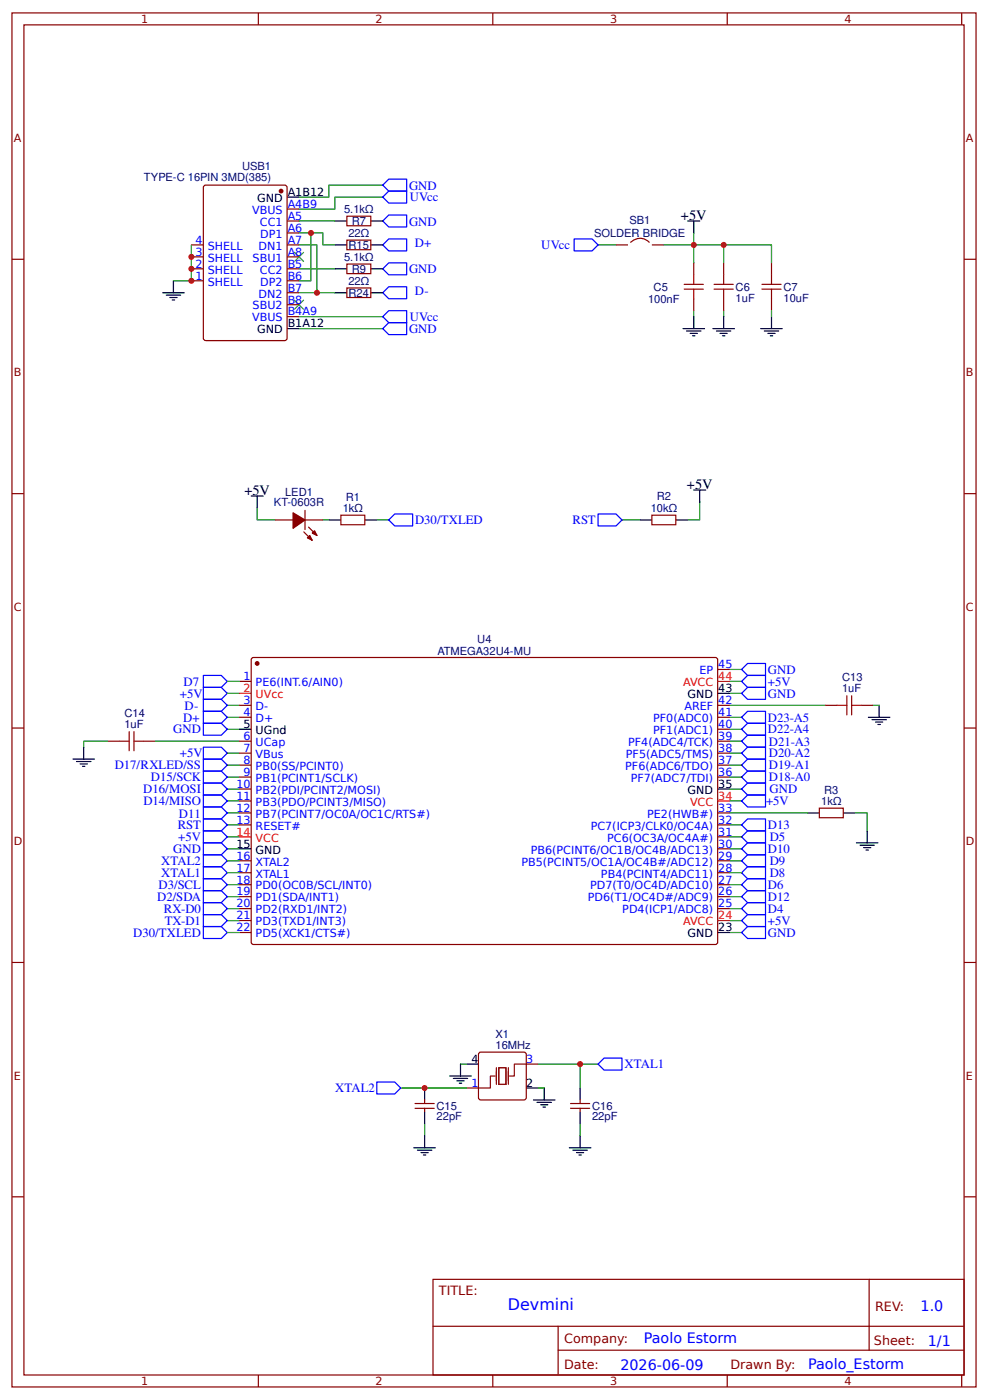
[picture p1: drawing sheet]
<svg xmlns="http://www.w3.org/2000/svg" width="219mm" height="310mm" viewBox="0 0 219 310" stroke-linecap="round" stroke-linejoin="round" font-family="sans-serif">
<g fill="none" stroke="#800" stroke-width=".26">
<path d="M2.6 2.9h213.3v304h-213.3zM5.3 5.5h208v298.7h-208zM57.1 2.9v2.6M109 2.9v2.6M160.9 2.9v2.6M212.7 2.9v2.6M2.6 57.4h2.7M42.3 54.2h2.7M42.3 56.8h2.7M42.3 59.5h2.7M45.1 41.2l.4-.2h17.5l.4 .2 .1 33.6-.3 .5-17.7 .1-.4-.3zM63.5 54.2h2.6"/>
<path d="M63.5 56.8h2.6M63.5 59.5h2.6M63.5 51.5h2.6M63.5 48.9h2.6M63.5 46.2h2.6M76.7 47.8h5.3v2.2h-5.3zM76.7 58.4h5.3v2.1h-5.3zM76.7 53.1h5.3v2.1h-5.3zM136.3 54.2h2.6M139.4 53.7a2.93 2.93 0 0 1 4.3 0M144.2 54.2h2.6M153.5 58.2v2.6"/>
<path d="M160.1 58.2v2.6M170.7 58.2v2.6M213.3 57.4h2.6M42.3 62.1h2.7M63.5 62.1h2.6M63.5 70.1h2.6M63.5 67.4h2.6M63.5 64.8h2.6M76.7 63.7h5.3v2.1h-5.3zM153.5 66.1v2.6M160.1 66.1v2.6M170.7 66.1v2.6"/>
<path d="M2.6 109.2h2.7M60.9 115h3.9M67.2 117.7l1.9 1.8M67.5 115h3.9M67.5 112.9v4.3M68.3 116.6l1.8 1.9M75.4 114h5.3v2.1h-5.3zM144.2 114h5.3v2.1h-5.3zM213.3 109.2h2.6M52.9 156.1h2.7M52.9 150.8h2.7M52.9 158.7h2.7"/>
<path d="M55.6 145.7l.5-.2h102.4l.2 .5v62.7l-.5 .3-102.4-.1-.2-.5zM158.7 156.1h2.7M158.7 158.7h2.7M158.7 148.1h2.7M182.6 156.1h2.6M190.5 156.1h2.6M2.6 161.1h2.7M23.8 164h2.7M31.7 164h2.7M52.9 164h2.7M52.9 166.6h2.7M52.9 169.3h2.7"/>
<path d="M52.9 171.9h2.7M52.9 174.6h2.7M52.9 177.2h2.7M52.9 179.9h2.7M158.7 164h2.7M158.7 166.6h2.7M158.7 169.3h2.7M158.7 171.9h2.7M158.7 179.9h2.7M158.7 161.3h2.7M181.2 178.8h5.3v2.1h-5.3zM213.3 161.1h2.6"/>
<path d="M52.9 182.5h2.7M52.9 190.4h2.7M52.9 193.1h2.7M52.9 195.7h2.7M52.9 198.4h2.7M158.7 182.5h2.7M158.7 190.4h2.7M158.7 193.1h2.7M158.7 195.7h2.7M158.7 198.4h2.7M158.7 187.8h2.7M158.7 185.2h2.7"/>
<path d="M2.6 212.9h2.7M52.9 201h2.7M52.9 203.7h2.7M52.9 206.3h2.7M158.7 201h2.7M213.3 212.9h2.6M106.1 232.9l9.8-.1 .4 .2 .1 9.8-.2 .5-9.8 .1-.5-.3-.1-9.8zM116.4 235.4h2.7M91.8 245.2h4.2M91.8 244.2h4.2M93.9 243.4v.8M93.9 245.2v.8"/>
<path d="M103.2 240.7h2.6M126.2 245.2h4.2M126.2 244.2h4.2M128.3 243.4v.8M128.3 245.2v.8M2.6 264.8h2.7M213.3 264.8h2.6M95.8 283.1h117.5v21.1h-117.5zM95.8 293.4h117.4M123.5 298.7h89.7M123.5 293.4v10.6M192.2 283.1l.1 15.6"/>
<path d="M57.1 304.2v2.7M109 304.2v2.7M160.9 304.2v2.7M212.7 304.2v2.7"/>
</g>
<g fill="none" stroke="#000" stroke-width=".26">
<path d="M63.5 43.6h2.6M74.1 48.9h2.6M74.1 59.5h2.6M74.1 54.2h2.6M82 48.9h2.7M82 59.5h2.7M82 54.2h2.7M152.1 48.9h2.7M153.5 48.9v2.6M36 64.8h4.7M36.8 65.3h3.2M37.6 65.8h1.6"/>
<path d="M38.1 66.4h.5M38.4 62.1v2.7M63.5 72.7h2.6M74.1 64.8h2.6M82 64.8h2.7M151.1 72.7h4.7M151.9 73.2h3.1M152.7 73.8h1.6M153.2 74.3h.5M153.5 70.1v2.6M157.7 72.7h4.8M158.5 73.2h3.2"/>
<path d="M159.3 73.8h1.6M159.8 74.3h.5M160.1 70.1v2.6M168.3 72.7h4.7M169.1 73.2h3.1M169.9 73.8h1.5M170.4 74.3h.5M170.7 70.1v2.6M55.6 109.7h2.6M56.9 109.7v2.7M72.8 115h2.6M80.7 115h2.6"/>
<path d="M141.6 115h2.6M149.5 115h2.6M153.5 108.4h2.6M154.8 108.4v2.7M158.7 153.4h2.7M192.1 158.7h4.7M192.9 159.2h3.2M193.7 159.8h1.6M194.5 156.1v2.6M16.1 168h4.8M16.9 168.5h3.2M17.7 169h1.6"/>
<path d="M18.3 169.5h.5M18.5 165.3v2.7M52.9 161.3h2.7M158.7 174.6h2.7M178.6 179.9h2.6M186.5 179.9h2.7M194.2 160.3h.5M52.9 187.8h2.7M189.4 186.5h4.8M190.2 187h3.2M191 187.5h1.6M191.6 188.1h.5"/>
<path d="M191.8 183.8v2.7M158.7 206.3h2.7M99.5 238.1h4.7M100.3 238.6h3.2M101.1 239.1h1.6M101.6 239.7h.5M101.9 235.4v2.7M103.2 235.4h2.6M91.5 253.9h4.8M92.3 254.5h3.2M93.1 255h1.6M93.7 255.5h.5"/>
<path d="M93.9 240.7v2.7M93.9 246v2.7M93.9 251.3v2.6M116.4 240.7h2.7M118 243.4h4.8M118.8 243.9h3.2M119.6 244.4h1.6M120.1 245h.5M120.4 240.7v2.7M125.9 253.9h4.8M126.7 254.5h3.2M127.5 255h1.6"/>
<path d="M128.1 255.5h.5M128.3 240.7v2.7M128.3 246v2.7M128.3 251.3v2.6"/>
</g>
<g fill="none" stroke="#080" stroke-width=".26">
<path d="M42.3 54.2v7.9h-3.9M66.1 54.2h4v10.6h-4M66.1 51.5h2.7v10.6h-2.7M66.1 48.9h8M66.1 59.5h8M68.8 51.5h2.6v2.7h2.7M84.7 43.6h-10.6v2.6h-8M84.7 41h-11.9v2.6h-6.7M132.3 54.2h4M153.5 51.5v2.7h-6.7M153.5 58.2v-4h17.2v4M160.1 54.2v4"/>
<path d="M66.1 70.1h18.6M66.1 72.7h18.6M70.1 64.8h4M153.5 68.7v1.4M160.1 68.7v1.4M170.7 68.7v1.4M56.9 112.4v2.6h4M71.4 115h1.4M83.3 115h2.7M137.6 115h4M154.8 111.1v3.9h-2.7M50.3 158.7h2.6"/>
<path d="M50.3 156.1h2.6M50.3 153.4h2.6M50.3 150.8h2.6M161.4 148.1h2.6M161.4 158.7h2.6M161.4 156.1h21.2M161.4 153.4h2.6M161.4 150.8h2.6M193.1 156.1h1.4M23.8 164h-5.3v1.3M34.4 164h18.5M50.3 179.9h2.6"/>
<path d="M50.3 161.3h2.6M50.3 166.6h2.6M50.3 171.9h2.6M50.3 174.6h2.6M50.3 177.2h2.6M50.3 169.3h2.6M161.4 179.9h17.2M161.4 161.3h2.6M161.4 164h2.6M161.4 166.6h2.6M161.4 171.9h2.6M161.4 174.6h2.6"/>
<path d="M161.4 177.2h2.6M161.4 169.3h2.6M189.2 179.9h2.6v3.9M50.3 182.5h2.6M50.3 198.4h2.6M50.3 195.7h2.6M50.3 187.8h2.6M50.3 190.4h2.6M50.3 185.2h2.6M50.3 193.1h2.6M161.4 182.5h2.6M161.4 198.4h2.6"/>
<path d="M161.4 195.7h2.6M161.4 187.8h2.6M161.4 190.4h2.6M161.4 185.2h2.6M161.4 193.1h2.6M50.3 203.7h2.6M50.3 201h2.6M50.3 206.3h2.6M161.4 203.7h2.6M161.4 201h2.6M161.4 206.3h2.6M101.9 235.4h1.3"/>
<path d="M119.1 235.4h13.2M128.3 235.4v5.3M88.6 240.7h14.6M93.9 248.7v2.6M119.1 240.7h1.3M128.3 248.7v2.6"/>
</g>
<g fill="none" stroke="#00f" stroke-width=".26">
<path d="M84.7 43.6l1.3-1.3h4v2.6h-4zM84.7 54.2l1.3-1.3h4v2.6h-4zM84.7 41l1.3-1.4h4v2.7h-4zM84.7 59.5l1.3-1.3h4v2.6h-4zM84.7 48.9l1.3-1.3h4v2.6h-4zM127 52.9h4l1.3 1.3-1.3 1.3h-4zM84.7 70.1l1.3-1.4h4v2.7h-4zM84.7 64.8l1.3-1.4h4v2.7h-4zM84.7 72.7l1.3-1.3h4v2.6h-4zM86 115l1.3-1.3h4v2.7h-4zM132.3 113.7h4l1.3 1.3-1.3 1.4h-4zM45 152.1h3.9l1.4 1.3-1.4 1.3h-3.9z"/>
<path d="M45 154.7h3.9l1.4 1.4-1.4 1.3h-3.9zM45 157.4h3.9l1.4 1.3-1.4 1.3h-3.9zM45 149.4h3.9l1.4 1.4-1.4 1.3h-3.9zM164 148.1l1.4-1.3h3.9v2.6h-3.9zM164 158.7l1.4-1.3h3.9v2.6h-3.9zM164 150.8l1.4-1.4h3.9v2.7h-3.9zM164 153.4l1.4-1.3h3.9v2.6h-3.9zM45 165.3h3.9l1.4 1.3-1.4 1.4h-3.9zM45 178.5h3.9l1.4 1.4-1.4 1.3h-3.9zM45 175.9h3.9l1.4 1.3-1.4 1.3h-3.9zM45 173.2h3.9l1.4 1.4-1.4 1.3h-3.9zM45 170.6h3.9l1.4 1.3-1.4 1.3h-3.9z"/>
<path d="M45 160h3.9l1.4 1.3-1.4 1.4h-3.9zM45 168h3.9l1.4 1.3-1.4 1.3h-3.9zM164 161.3l1.4-1.3h3.9v2.7h-3.9zM164 177.2l1.4-1.3h3.9v2.6h-3.9zM164 174.6l1.4-1.4h3.9v2.7h-3.9zM165.4 162.7h3.9v2.6h-3.9l-1.4-1.3zM165.4 165.3h3.9v2.7h-3.9l-1.4-1.4zM165.4 168h3.9v2.6h-3.9l-1.4-1.3zM165.4 170.6h3.9v2.6h-3.9l-1.4-1.3zM45 181.2h3.9l1.4 1.3-1.4 1.3h-3.9zM45 199.7h3.9l1.4 1.3-1.4 1.4h-3.9zM45 197.1h3.9l1.4 1.3-1.4 1.3h-3.9z"/>
<path d="M45 194.4h3.9l1.4 1.3-1.4 1.4h-3.9zM45 183.8h3.9l1.4 1.4-1.4 1.3h-3.9zM45 186.5h3.9l1.4 1.3-1.4 1.3h-3.9zM45 189.1h3.9l1.4 1.3-1.4 1.4h-3.9zM45 191.8h3.9l1.4 1.3-1.4 1.3h-3.9zM164 182.5l1.4-1.3h3.9v2.6h-3.9zM164 198.4l1.4-1.3h3.9v2.6h-3.9zM164 187.8l1.4-1.3h3.9v2.6h-3.9zM164 195.7l1.4-1.3h3.9v2.7h-3.9zM165.4 183.8h3.9v2.7h-3.9l-1.4-1.3zM165.4 191.8h3.9v2.6h-3.9l-1.4-1.3zM165.4 189.1h3.9v2.7h-3.9l-1.4-1.4z"/>
<path d="M45 202.4h3.9l1.4 1.3-1.4 1.3h-3.9zM45 205h3.9l1.4 1.3-1.4 1.3h-3.9zM164 201l1.4-1.3h3.9v2.7h-3.9zM164 203.7l1.4-1.3h3.9v2.6h-3.9zM164 206.3l1.4-1.3h3.9v2.6h-3.9zM83.3 239.4h4l1.3 1.3-1.3 1.3h-4zM133.6 234.1h4v2.6h-4l-1.3-1.3z"/>
</g>
<g fill="#800" stroke="#800" stroke-width=".26">
<path d="M69.1 118l.5-.6 .5 1.1z"/>
<path d="M68 119l.5-.5 .6 1z"/>
<path d="M64.8 113.5l2.7 1.5-2.7 1.9z"/>
<circle cx="56.9" cy="146.8" r=".4"/>
<circle cx="62.2" cy="42.3" r=".4"/>
</g>
<g fill="none" stroke="#a00000" stroke-width=".26">
<path d="M151.3 62.9h4.3M151.3 64h4.3M153.5 60.8v2.1M153.5 64v2.1M158 62.9h4.2M158 64h4.2M160.1 60.8v2.1M160.1 64v2.1M168.5 62.9h4.3M168.5 64h4.3M170.7 60.8v2.1M170.7 64v2.1"/>
<path d="M185.2 156.1h2.1M187.3 153.9v4.3M188.4 156.1h2.1M188.4 153.9v4.3M26.5 164h2.1M28.6 161.9v4.2M29.6 164h2.1M29.6 161.9v4.2"/>
</g>
<path d="M52.9 153.4h2.7M158.7 150.8h2.7M158.7 177.2h2.7M52.9 185.2h2.7M158.7 203.7h2.7" fill="none" stroke="#f00" stroke-width=".26"/>
<g fill="#000" stroke="#3c3" stroke-width=".26">
<path d="M65.1 55.8l2.1 2.1zM65.1 57.9l2.1-2.1z"/>
<path d="M65.1 66.4l2.1 2.1zM65.1 68.5l2.1-2.1z"/>
</g>
<path d="M109.5 238.1h-1v2.6h-2.7M109.8 236.2v3.7M110.3 236.2h1.6v3.7h-1.6zM112.4 236.2v3.7M116.4 235.4h-2.6v2.7h-1.1" fill="none" stroke="#801" stroke-width=".26"/>
<g fill="#c00">
<circle cx="153.5" cy="54.2" r=".66"/>
<circle cx="70.1" cy="64.8" r=".66"/>
<circle cx="68.8" cy="51.5" r=".66"/>
<circle cx="42.3" cy="62.1" r=".66"/>
<circle cx="42.3" cy="59.5" r=".66"/>
<circle cx="42.3" cy="56.8" r=".66"/>
<circle cx="160.1" cy="54.2" r=".66"/>
<circle cx="128.3" cy="235.4" r=".66"/>
<circle cx="93.9" cy="240.7" r=".66"/>
</g>
<text font-size="3.5" fill="#00f" x="112.3" y="289.8">Devmini</text>
<g font-size="3.2">
<text x="150.6" y="48.7">+5V</text>
<text x="54" y="109.5">+5V</text>
<text x="151.9" y="108.2">+5V</text>
</g>
<g font-size="3.2" fill="#00f">
<text x="203.6" y="290">1.0</text>
<text x="142.4" y="297.2">Paolo Estorm</text>
<text x="205.2" y="297.7">1/1</text>
<text x="137.2" y="303">2026-06-09</text>
<text x="178.8" y="303">Paolo_Estorm</text>
</g>
<g font-size="2.8" fill="#00f">
<text x="90.5" y="42">GND</text>
<text x="90.6" y="44.5">UVcc</text>
<text x="90.5" y="49.9">GND</text>
<text x="91.8" y="54.8">D+</text>
<text x="119.7" y="55.1">UVcc</text>
<text x="90.5" y="60.5">GND</text>
<text x="91.8" y="65.3">D-</text>
<text x="90.6" y="71">UVcc</text>
<text x="90.5" y="73.7">GND</text>
<text x="91.8" y="116">D30/TXLED</text>
<text x="126.7" y="116">RST</text>
<text x="169.9" y="149.1">GND</text>
<text x="39.8" y="154.4">+5V</text>
<text x="40.6" y="151.7">D7</text>
<text x="169.9" y="151.8">+5V</text>
<text x="169.9" y="154.4">GND</text>
<text x="40.5" y="159.7">D+</text>
<text x="40.8" y="157">D-</text>
<text x="169.9" y="159.6">D23-A5</text>
<text x="38.3" y="162.2">GND</text>
<text x="39.8" y="167.5">+5V</text>
<text x="169.9" y="162.3">D22-A4</text>
<text x="170.1" y="164.9">D21-A3</text>
<text x="170.1" y="167.6">D20-A2</text>
<text x="25.4" y="170.2">D17/RXLED/SS</text>
<text x="33.4" y="172.9">D15/SCK</text>
<text x="170.1" y="170.2">D19-A1</text>
<text x="170.1" y="172.9">D18-A0</text>
<text x="31.7" y="175.5">D16/MOSI</text>
<text x="31.7" y="178.1">D14/MISO</text>
<text x="169.5" y="178.2">+5V</text>
<text x="170.2" y="175.5">GND</text>
<text x="39.3" y="183.4">RST</text>
<text x="39.6" y="180.9">D11</text>
<text x="169.9" y="183.5">D13</text>
<text x="35.6" y="191.4">XTAL2</text>
<text x="38.3" y="188.7">GND</text>
<text x="39.4" y="186.1">+5V</text>
<text x="169.9" y="188.8">D10</text>
<text x="170.3" y="186.1">D5</text>
<text x="170.3" y="191.4">D9</text>
<text x="35.1" y="196.7">D3/SCL</text>
<text x="35.6" y="194">XTAL1</text>
<text x="169.9" y="196.7">D6</text>
<text x="170.3" y="194">D8</text>
<text x="34.8" y="199.3">D2/SDA</text>
<text x="36.2" y="202">RX-D0</text>
<text x="169.9" y="199.4">D12</text>
<text x="169.9" y="202">D4</text>
<text x="29.5" y="207.3">D30/TXLED</text>
<text x="36.4" y="204.6">TX-D1</text>
<text x="169.9" y="204.7">+5V</text>
<text x="169.9" y="207.3">GND</text>
<text x="138.1" y="236.4">XTAL1</text>
<text x="74.1" y="241.6">XTAL2</text>
</g>
<g font-size="2.8" fill="#800">
<text x="97.1" y="286.5">TITLE:</text>
<text x="193.6" y="290">REV:</text>
<text x="124.8" y="297.1">Company:</text>
<text x="193.3" y="297.6">Sheet:</text>
<text x="124.8" y="302.9">Date:</text>
<text x="161.6" y="303">Drawn By:</text>
</g>
<g font-size="2.5" fill="#800">
<text x="31.2" y="5.1">1</text>
<text x="83.1" y="5.1">2</text>
<text x="134.9" y="5.1">3</text>
<text x="186.8" y="5.1">4</text>
<text x="3" y="31.4">A</text>
<text x="213.7" y="31.4">A</text>
<text x="3" y="83.3">B</text>
<text x="213.7" y="83.3">B</text>
<text x="3" y="135.1">C</text>
<text x="213.7" y="135.1">C</text>
<text x="3" y="187">D</text>
<text x="213.7" y="187">D</text>
<text x="3" y="238.9">E</text>
<text x="213.7" y="238.9">E</text>
<text x="31.2" y="306.5">1</text>
<text x="83.1" y="306.5">2</text>
<text x="134.9" y="306.5">3</text>
<text x="186.8" y="306.5">4</text>
</g>
<g font-size="2.5" fill="#000080">
<text x="31.8" y="40">TYPE-C 16PIN 3MD(385)</text>
<text x="53.6" y="37.7">USB1</text>
<text x="76.1" y="47.1">5.1kΩ</text>
<text x="77.1" y="52.4">22Ω</text>
<text x="77.8" y="49.7">R7</text>
<text x="131.4" y="52.4">SOLDER BRIDGE</text>
<text x="139.2" y="49.5">SB1</text>
<text x="76.1" y="57.7">5.1kΩ</text>
<text x="77.1" y="55">R15</text>
<text x="77.1" y="63">22Ω</text>
<text x="77.1" y="65.6">R24</text>
<text x="77.8" y="60.3">R9</text>
<text x="144.6" y="64.3">C5</text>
<text x="162.7" y="64.3">C6</text>
<text x="173.3" y="64.3">C7</text>
<text x="143.3" y="67">100nF</text>
<text x="162.7" y="66.7">1uF</text>
<text x="173.3" y="66.7">10uF</text>
<text x="60.6" y="111.9">KT-0603R</text>
<text x="63.1" y="109.7">LED1</text>
<text x="75.8" y="113.2">1kΩ</text>
<text x="76.5" y="110.8">R1</text>
<text x="143.9" y="113.3">10kΩ</text>
<text x="145.3" y="110.6">R2</text>
<text x="105.6" y="142.2">U4</text>
<text x="96.8" y="145">ATMEGA32U4-MU</text>
<text x="186.3" y="153.1">1uF</text>
<text x="186.3" y="150.8">C13</text>
<text x="27.5" y="161.1">1uF</text>
<text x="27.5" y="158.7">C14</text>
<text x="181.7" y="178.1">1kΩ</text>
<text x="182.3" y="175.6">R3</text>
<text x="109.6" y="232">16MHz</text>
<text x="109.6" y="229.6">X1</text>
<text x="96.6" y="245.5">C15</text>
<text x="131" y="245.5">C16</text>
<text x="96.6" y="247.9">22pF</text>
<text x="131" y="247.9">22pF</text>
</g>
<g font-size="2.5" fill="#00f">
<text x="55.8" y="47.3">VBUS</text>
<text x="63.6" y="46">A4B9</text>
<text x="43.3" y="53.9">4</text>
<text x="57.5" y="50">CC1</text>
<text x="57.6" y="52.6">DP1</text>
<text x="63.6" y="53.9">A7</text>
<text x="63.6" y="51.3">A6</text>
<text x="63.6" y="48.6">A5</text>
<text x="43.3" y="56.6">3</text>
<text x="43.3" y="59.2">2</text>
<text x="46" y="55.2">SHELL</text>
<text x="46" y="57.9">SHELL</text>
<text x="55.9" y="57.9">SBU1</text>
<text x="57.2" y="55.2">DN1</text>
<text x="63.6" y="59.2">B5</text>
<text x="63.6" y="56.6">A8</text>
<text x="43.3" y="61.9">1</text>
<text x="46" y="60.5">SHELL</text>
<text x="46" y="63.2">SHELL</text>
<text x="57.2" y="65.8">DN2</text>
<text x="57.5" y="60.5">CC2</text>
<text x="57.6" y="63.2">DP2</text>
<text x="63.6" y="64.5">B7</text>
<text x="63.6" y="61.9">B6</text>
<text x="55.8" y="71.1">VBUS</text>
<text x="55.9" y="68.5">SBU2</text>
<text x="63.6" y="69.8">B4A9</text>
<text x="63.6" y="67.2">B8</text>
<text x="154.7" y="149.2">EP</text>
<text x="158.9" y="147.8">45</text>
<text x="53.9" y="150.5">1</text>
<text x="53.9" y="155.8">3</text>
<text x="56.5" y="151.8">PE6(INT.6/AIN0)</text>
<text x="158.9" y="155.8">42</text>
<text x="53.9" y="158.4">4</text>
<text x="56.5" y="157.1">D-</text>
<text x="56.5" y="159.8">D+</text>
<text x="144.5" y="159.8">PF0(ADC0)</text>
<text x="151.4" y="157.1">AREF</text>
<text x="158.9" y="161.1">40</text>
<text x="158.9" y="158.4">41</text>
<text x="53.9" y="163.7">6</text>
<text x="53.9" y="166.4">7</text>
<text x="56.5" y="165">UCap</text>
<text x="56.5" y="167.7">VBus</text>
<text x="138.4" y="167.7">PF5(ADC5/TMS)</text>
<text x="138.9" y="165">PF4(ADC4/TCK)</text>
<text x="144.5" y="162.4">PF1(ADC1)</text>
<text x="158.9" y="163.7">39</text>
<text x="158.9" y="166.4">38</text>
<text x="53.9" y="169">8</text>
<text x="53.9" y="171.7">9</text>
<text x="56.5" y="170.3">PB0(SS/PCINT0)</text>
<text x="56.5" y="173">PB1(PCINT1/SCLK)</text>
<text x="138.3" y="170.3">PF6(ADC6/TDO)</text>
<text x="139.5" y="173">PF7(ADC7/TDI)</text>
<text x="158.9" y="171.7">36</text>
<text x="158.9" y="169">37</text>
<text x="52.3" y="174.3">10</text>
<text x="52.3" y="177">11</text>
<text x="52.3" y="179.6">12</text>
<text x="56.5" y="175.6">PB2(PDI/PCINT2/MOSI)</text>
<text x="56.5" y="178.3">PB3(PDO/PCINT3/MISO)</text>
<text x="158.9" y="179.6">33</text>
<text x="52.3" y="182.2">13</text>
<text x="56.5" y="180.9">PB7(PCINT7/OC0A/OC1C/RTS#)</text>
<text x="56.5" y="183.6">RESET#</text>
<text x="130.7" y="183.6">PC7(ICP3/CLK0/OC4A)</text>
<text x="143.2" y="180.9">PE2(HWB#)</text>
<text x="158.9" y="184.9">31</text>
<text x="158.9" y="182.2">32</text>
<text x="52.3" y="190.2">16</text>
<text x="56.5" y="191.5">XTAL2</text>
<text x="115.3" y="191.5">PB5(PCINT5/OC1A/OC4B#/ADC12)</text>
<text x="117.4" y="188.9">PB6(PCINT6/OC1B/OC4B/ADC13)</text>
<text x="134.3" y="186.2">PC6(OC3A/OC4A#)</text>
<text x="158.9" y="190.2">29</text>
<text x="158.9" y="187.5">30</text>
<text x="52.3" y="192.8">17</text>
<text x="52.3" y="195.5">18</text>
<text x="56.5" y="194.2">XTAL1</text>
<text x="56.5" y="196.8">PD0(OC0B/SCL/INT0)</text>
<text x="130.5" y="196.8">PD7(T0/OC4D/ADC10)</text>
<text x="132.9" y="194.2">PB4(PCINT4/ADC11)</text>
<text x="158.9" y="195.5">27</text>
<text x="158.9" y="192.8">28</text>
<text x="52.3" y="198.1">19</text>
<text x="52.3" y="200.8">20</text>
<text x="52.3" y="203.4">21</text>
<text x="56.5" y="199.4">PD1(SDA/INT1)</text>
<text x="56.5" y="202.1">PD2(RXD1/INT2)</text>
<text x="130" y="199.4">PD6(T1/OC4D#/ADC9)</text>
<text x="137.7" y="202.1">PD4(ICP1/ADC8)</text>
<text x="158.9" y="200.8">25</text>
<text x="158.9" y="198.1">26</text>
<text x="52.3" y="206.1">22</text>
<text x="56.5" y="204.7">PD3(TXD1/INT3)</text>
<text x="56.5" y="207.4">PD5(XCK1/CTS#)</text>
<text x="116.4" y="235.2">3</text>
<text x="104.3" y="240.5">1</text>
</g>
<g font-size="2.5">
<text x="56.9" y="44.7">GND</text>
<text x="63.6" y="43.3">A1B12</text>
<text x="56.9" y="73.8">GND</text>
<text x="63.6" y="72.4">B1A12</text>
<text x="152.1" y="154.5">GND</text>
<text x="158.9" y="153.1">43</text>
<text x="53.9" y="161.1">5</text>
<text x="56.5" y="162.4">UGnd</text>
<text x="152.1" y="175.6">GND</text>
<text x="158.9" y="174.3">35</text>
<text x="52.3" y="187.5">15</text>
<text x="56.5" y="188.9">GND</text>
<text x="152.1" y="207.4">GND</text>
<text x="158.9" y="206.1">23</text>
<text x="104.3" y="235.2">4</text>
<text x="116.4" y="240.5">2</text>
</g>
<g font-size="2.5" fill="#f00">
<text x="53.9" y="153.1">2</text>
<text x="56.5" y="154.5">UVcc</text>
<text x="151.1" y="151.8">AVCC</text>
<text x="158.9" y="150.5">44</text>
<text x="152.6" y="178.3">VCC</text>
<text x="158.9" y="177">34</text>
<text x="52.3" y="184.9">14</text>
<text x="56.5" y="186.2">VCC</text>
<text x="158.9" y="203.4">24</text>
<text x="151.1" y="204.7">AVCC</text>
</g>
</svg>
